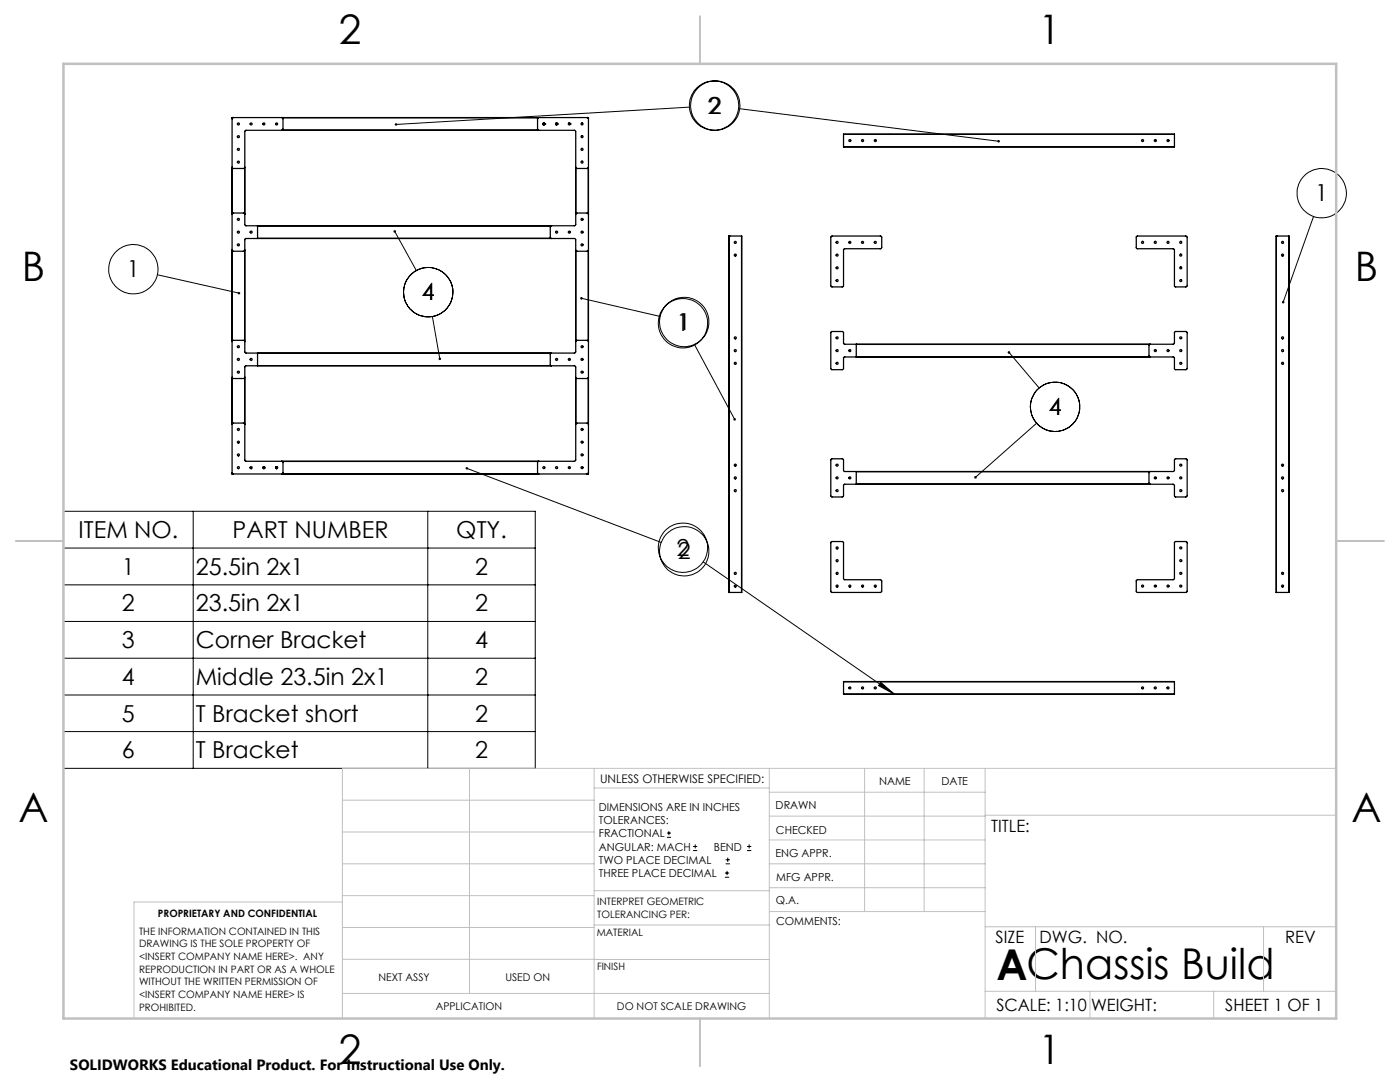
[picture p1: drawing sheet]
<svg xmlns="http://www.w3.org/2000/svg" width="279mm" height="216mm" viewBox="0 0 279 216" stroke-linecap="round" stroke-linejoin="round" font-family="sans-serif">
<g fill="none" stroke="#000" stroke-width=".25">
<path d="M46.3 33.4l.2 .2h2.1l.3-.2M46.3 23.5h.1M46.3 23.5v71.1M46.3 23.5h71.1M46.6 23.5l-.3 .2M49 26h65.7l.2 .2v18.6l-.2 .2h-65.7l-.1-.1v-18.8zM56.2 23.5l.3 .2v2.1l-.3 .2M56.3 23.5h51.1M56.3 26h51.1M107.5 23.5l-.2 .1v2.2l.2 .2M108.6 24.6a.2 .2 0 0 0-.3 .1 .2 .2 0 0 0 .2 .2 .2 .2 0 0 0 .2-.2M108.7 24.7h.1"/>
<path d="M111.2 24.6a.2 .2 0 0 0-.3 .1 .2 .2 0 0 0 .3 .2M111.3 24.7h.1M111.3 24.7v.1M113.5 24.6h.2M113.8 24.7h.1M114.9 33.4l.2 .2h2.1l.2-.2M117.2 23.5l.2 .2M117.4 23.5v71.1M117.4 23.5v.1M117.4 33.5v9.2M168.3 26.8h.1M168.3 29.3h66.1"/>
<path d="M168.3 26.8v2.5M168.3 26.8h66.1M234.4 26.8h.1M234.4 26.8v2.5M46.3 49.9l.2 .2h2.1l.3-.2M46.3 42.8l.2-.3h2.2l.2 .3M49 47.6h65.7l.2 .2v22.4l-.2 .2h-65.7l-.1-.1v-22.6zM51.4 45v2.6M51.4 45.1h58.6M51.4 47.6h58.6M110.1 45l-.3 .2v2.2l.3 .2M114.9 42.8l.1-.3h2.3l.1 .3"/>
<path d="M114.9 49.9l.2 .2h2.1l.2-.2M117.4 50v18.1M145.5 47.1h.1M145.5 47.1h2.5M145.5 47.1v71.1M148 47.1v71.1M165.8 47.2l.2-.1h9.8l.2 .2v2.1l-.2 .2-7.3 .1-.2 .1v7.2l-.2 .3h-2.1l-.2-.2zM226.8 47.2l.1-.1 10 .1v10l-2.3 .1-.2-.2-.1-7.4-7.4-.1-.1-.1zM254.7 47.1h.1M254.7 47.1h2.5M254.7 47.1v71.1M257.2 47.1v71.1"/>
<path d="M46.3 75.3l.2 .2h2.1l.3-.2M46.3 68.2l.2-.3h2.2l.2 .3M49 73h65.7l.2 .2v18.6l-.2 .2h-65.7l-.1-.1v-18.8zM51.4 70.4v2.6M51.4 73h58.6M51.4 70.5h58.6M110.1 70.4l-.3 .2v2.2l.3 .2M114.9 68.2l.1-.3h2.3l.1 .3M114.9 75.3l.2 .2h2.1l.2-.2M117.4 75.4v9.2M165.8 66.3l.2-.2 2.3 .1v2.3l.2 .2h65.7l.2-.2v-2.2l2.3-.2 .2 .3v7.2l-.2 .2-2.2-.1-.1-.1v-2.2l-.2-.2h-65.7l-.2 .2v2.3l-2.3 .1-.2-.2zM170.9 68.7v2.5"/>
<path d="M170.9 71.2h58.5M229.6 68.7l-.3 .1v2.3l.3 .1M46.3 94.3l.3 .3M46.3 84.7l.2-.3h2.2l.2 .3M46.3 94.6h.1M46.3 94.6h71.1M49.9 93.3h.1M49.9 93.3v.1M50.1 93.5h.1M52.5 93.2v.1M52.6 93.1a.19 .19 0 0 1 .2 .2 .19 .19 0 0 1-.2 .2M55 93.4a.2 .2 0 0 1 .1-.3 .2 .2 0 0 1 .3 .2 .2 .2 0 0 1-.2 .2h-.1"/>
<path d="M56.2 92l.3 .3v2l-.3 .3M56.3 94.5h51.1M107.5 92l-.2 .2v2.2l.2 .2M114.9 84.7l.1-.3h2.3l.1 .3M117.4 94.4v.2M117.4 94.3l-.2 .3M165.8 91.7l.2-.2 2.3 .1v2.3l.2 .2h65.7l.2-.2v-2.2l.2-.2h2.1l.2 .3v7.2l-.2 .2-2.2-.1-.1-.1v-2.2l-.2-.2h-65.7l-.2 .2v2.3l-2.3 .1-.2-.2zM170.9 94.1v2.5M170.9 96.6h58.5M229.6 94.1l-.3 .1v2.3l.3 .1M145.5 118.2h.1M145.5 118.2h2.5"/>
<path d="M165.9 108.1h2.2l.2 .2v7.2l.2 .2h7.3l.2 .2-.1 2.2-9.9 .1-.2-.1v-9.9zM226.8 115.8l.1-.1 7.4-.1 .1-7.4 .2-.1h2.3v10l-10 .1-.1-.1zM254.7 118.2h.1M254.7 118.2h2.5M168.3 136h.1M168.3 138.5h66.1M168.3 136v2.5M168.3 136h66.1M234.4 136h.1M234.4 136v2.5"/>
<circle cx="47.6" cy="24.7" r=".2"/>
<circle cx="47.6" cy="27.3" r=".2"/>
<circle cx="47.6" cy="29.8" r=".2"/>
<circle cx="47.6" cy="32.3" r=".2"/>
<circle cx="50.1" cy="24.7" r=".2"/>
<circle cx="52.7" cy="24.7" r=".2"/>
<circle cx="55.2" cy="24.7" r=".2"/>
<circle cx="108.5" cy="24.7" r=".21"/>
<circle cx="111.1" cy="24.7" r=".21"/>
<circle cx="113.6" cy="24.7" r=".21"/>
<circle cx="116.2" cy="29.8" r=".21"/>
<circle cx="116.2" cy="32.3" r=".21"/>
<circle cx="116.2" cy="24.7" r=".21"/>
<circle cx="116.2" cy="27.3" r=".21"/>
<circle cx="169.6" cy="28" r=".19"/>
<circle cx="172.1" cy="28" r=".19"/>
<circle cx="174.7" cy="28" r=".19"/>
<circle cx="228" cy="28" r=".19"/>
<circle cx="230.6" cy="28" r=".19"/>
<circle cx="233.1" cy="28" r=".19"/>
<circle cx="47.6" cy="43.8" r=".2"/>
<circle cx="47.6" cy="46.3" r=".2"/>
<circle cx="47.6" cy="48.9" r=".2"/>
<circle cx="50.1" cy="46.3" r=".2"/>
<circle cx="111.1" cy="46.3" r=".19"/>
<circle cx="113.6" cy="46.3" r=".19"/>
<circle cx="116.2" cy="43.8" r=".19"/>
<circle cx="116.2" cy="46.3" r=".19"/>
<circle cx="116.2" cy="48.9" r=".19"/>
<circle cx="146.7" cy="48.4" r=".21"/>
<circle cx="146.7" cy="50.9" r=".21"/>
<circle cx="167.1" cy="48.4" r=".2"/>
<circle cx="167.1" cy="53.4" r=".2"/>
<circle cx="167.1" cy="50.9" r=".2"/>
<circle cx="167.1" cy="56" r=".2"/>
<circle cx="169.6" cy="48.4" r=".2"/>
<circle cx="172.1" cy="48.4" r=".2"/>
<circle cx="174.7" cy="48.4" r=".2"/>
<circle cx="228" cy="48.4" r=".21"/>
<circle cx="230.6" cy="48.4" r=".21"/>
<circle cx="233.1" cy="48.4" r=".21"/>
<circle cx="235.6" cy="53.4" r=".21"/>
<circle cx="235.6" cy="48.4" r=".21"/>
<circle cx="235.6" cy="50.9" r=".21"/>
<circle cx="235.6" cy="56" r=".21"/>
<circle cx="256" cy="48.4" r=".21"/>
<circle cx="256" cy="50.9" r=".21"/>
<circle cx="47.6" cy="74.3" r=".2"/>
<circle cx="47.6" cy="71.7" r=".2"/>
<circle cx="47.6" cy="69.2" r=".2"/>
<circle cx="50.1" cy="71.7" r=".2"/>
<circle cx="111.1" cy="71.7" r=".19"/>
<circle cx="113.6" cy="71.7" r=".19"/>
<circle cx="116.2" cy="71.7" r=".19"/>
<circle cx="116.2" cy="74.3" r=".19"/>
<circle cx="116.2" cy="69.2" r=".19"/>
<circle cx="146.7" cy="67.4" r=".21"/>
<circle cx="146.7" cy="72.5" r=".21"/>
<circle cx="146.7" cy="70" r=".21"/>
<circle cx="167.1" cy="67.4" r=".2"/>
<circle cx="167.1" cy="70" r=".2"/>
<circle cx="167.1" cy="72.5" r=".2"/>
<circle cx="169.6" cy="70" r=".2"/>
<circle cx="230.6" cy="70" r=".19"/>
<circle cx="233.1" cy="70" r=".19"/>
<circle cx="235.6" cy="67.4" r=".19"/>
<circle cx="235.6" cy="70" r=".19"/>
<circle cx="235.6" cy="72.5" r=".19"/>
<circle cx="256" cy="67.4" r=".21"/>
<circle cx="256" cy="72.5" r=".21"/>
<circle cx="256" cy="70" r=".21"/>
<circle cx="47.6" cy="90.8" r=".2"/>
<circle cx="47.6" cy="85.7" r=".2"/>
<circle cx="47.6" cy="93.3" r=".2"/>
<circle cx="47.6" cy="88.2" r=".2"/>
<circle cx="50.1" cy="93.3" r=".2"/>
<circle cx="52.7" cy="93.3" r=".2"/>
<circle cx="55.2" cy="93.3" r=".2"/>
<circle cx="108.5" cy="93.3" r=".19"/>
<circle cx="111.1" cy="93.3" r=".19"/>
<circle cx="113.6" cy="93.3" r=".19"/>
<circle cx="116.2" cy="93.3" r=".19"/>
<circle cx="116.2" cy="90.8" r=".19"/>
<circle cx="116.2" cy="85.7" r=".19"/>
<circle cx="116.2" cy="88.2" r=".19"/>
<circle cx="146.7" cy="95.4" r=".2"/>
<circle cx="146.7" cy="97.9" r=".2"/>
<circle cx="146.7" cy="92.8" r=".2"/>
<circle cx="167.1" cy="97.9" r=".2"/>
<circle cx="167.1" cy="92.8" r=".2"/>
<circle cx="167.1" cy="95.3" r=".2"/>
<circle cx="169.6" cy="95.3" r=".2"/>
<circle cx="230.6" cy="95.4" r=".19"/>
<circle cx="233.1" cy="95.4" r=".19"/>
<circle cx="235.6" cy="95.4" r=".19"/>
<circle cx="235.6" cy="97.9" r=".19"/>
<circle cx="235.6" cy="92.8" r=".19"/>
<circle cx="256" cy="95.4" r=".2"/>
<circle cx="256" cy="92.8" r=".2"/>
<circle cx="256" cy="97.9" r=".2"/>
<circle cx="146.7" cy="114.4" r=".2"/>
<circle cx="146.7" cy="117" r=".2"/>
<circle cx="167.1" cy="114.4" r=".2"/>
<circle cx="167.1" cy="109.3" r=".2"/>
<circle cx="167.1" cy="117" r=".2"/>
<circle cx="167.1" cy="111.9" r=".2"/>
<circle cx="169.6" cy="117" r=".2"/>
<circle cx="172.1" cy="117" r=".2"/>
<circle cx="174.7" cy="117" r=".2"/>
<circle cx="228" cy="116.9" r=".19"/>
<circle cx="230.6" cy="116.9" r=".19"/>
<circle cx="233.1" cy="116.9" r=".19"/>
<circle cx="235.6" cy="116.9" r=".19"/>
<circle cx="235.6" cy="109.3" r=".19"/>
<circle cx="235.6" cy="114.4" r=".19"/>
<circle cx="235.6" cy="111.9" r=".19"/>
<circle cx="256" cy="114.4" r=".2"/>
<circle cx="256" cy="117" r=".2"/>
<circle cx="169.6" cy="137.3" r=".2"/>
<circle cx="172.1" cy="137.3" r=".2"/>
<circle cx="174.7" cy="137.3" r=".2"/>
<circle cx="228" cy="137.3" r=".2"/>
<circle cx="230.6" cy="137.3" r=".2"/>
<circle cx="233.1" cy="137.3" r=".2"/>
</g>
<g fill="none" stroke="#000" stroke-width=".2">
<path d="M137.6 21.4l-58.6 3.4M147.6 21.7l51.7 6.5M31.4 54.8l16.3 3.7M78.8 46.2l4.3 7.8M116 59.5l15.8 3.6M262.1 43.2l-6 17.1M86.3 63.1l1.5 8.5M138.6 68.8l8 14.9M201.4 70.3l6 7.1M93.2 93.5l38.7 14.7M206.9 84.5l-12.2 10.7M12.7 102h94.1v51.3h-94.1z"/>
<path d="M12.7 109.4h94.1M12.7 116.7h94.1M38.6 102v51.3M85.4 102v51.3M140.3 112.1l38.2 26.4M12.7 124h94.1M12.7 131.3h94.1M12.7 138.7h94.1M175.8 136.2l2.7 2.3-3.2-1.7zM12.7 146h94.1M133.1 167.1h.8M133.1 166.2h.8"/>
<path d="M133.5 165.8v.9M138.3 169.7h.8M138.3 168.9h.8M138.7 168.5v.8M144.7 175h.8M144.7 174.2h.8M144.8 172.4h.9M144.8 171.6h.9M145.1 173.8v.8M145.2 171.1v.9M149.1 169.7h.8M149.1 168.9h.8"/>
<path d="M149.5 168.5v.8"/>
<circle cx="142.5" cy="21.1" r="4.9"/>
<circle cx="142.7" cy="21.1" r="4.9"/>
<circle cx="263.8" cy="38.6" r="4.9"/>
<circle cx="26.6" cy="53.7" r="4.9"/>
<circle cx="85.4" cy="58.3" r="4.9"/>
<circle cx="136.3" cy="64.5" r="4.9"/>
<circle cx="136.6" cy="64.2" r="4.9"/>
<circle cx="210.6" cy="81.2" r="4.9"/>
<circle cx="136.3" cy="109.3" r="4.9"/>
<circle cx="136.6" cy="110" r="4.9"/>
</g>
<g fill="none" stroke="#c0c0c0" stroke-width=".2">
<path d="M68.3 159.7h50.3M93.7 153.3v44.9M118.6 153.3v49.9M118.6 157.2h34.9M153.5 153.3v49.9M153.5 158.1h43.1M172.5 153.3v28.6M184.4 153.3v28.6M196.6 153.3v49.9M266.7 153.3h-198.4v49.9M68.3 178.7h50.3M68.3 172.4h50.3"/>
<path d="M68.3 166h50.3M68.3 180h-41.6v23.2M118.6 177.7h35M153.5 167.6h43.1M153.5 162.8h43.1M153.5 172.4h43.1M153.5 177.1h43.1M196.6 162.7h70.1M68.3 198.2h85.2M68.3 191.4l85.2 .1M68.3 185.1h50.3M118.6 184.6h35"/>
<path d="M153.6 181.9h43M196.6 197.8h70.1M196.6 184.9h70.1M206.7 184.9v12.9M217.5 197.8v5.4M242.2 197.8v5.4M252.2 184.9v12.9"/>
</g>
<path d="M139.7 3.2v9.5M3.1 107.9h9.6M266.7 107.9h9.5M139.7 203.2v9.6" fill="none" stroke="#c0c0c0" stroke-width=".25"/>
<path d="M12.7 12.7h254v190.5h-254z" fill="none" stroke="#c0c0c0" stroke-width=".5"/>
<path d="M115.9 59.3l-.1 .2h.2h-.2a.27 .27 0 0 0 .3 .3 .27 .27 0 0 0 .2-.4 .27 .27 0 0 0-.4-.1zM92.9 93.3a.26 .26 0 0 0 .2 .4 .26 .26 0 0 0 .3-.3 .26 .26 0 0 0-.4-.2l-.1 .1 .3 .2zM78.8 24.7v.2l.2-.1-.2 .1a.27 .27 0 0 0 .3 .2 .27 .27 0 0 0 .2-.4 .27 .27 0 0 0-.5 0zM47.5 58.3a.26 .26 0 0 0 .1 .4 .26 .26 0 0 0 .3-.1l-.2-.1 .2 .1v-.3zM78.6 46a.26 .26 0 0 0 .2 .4 .26 .26 0 0 0 .3-.3 .26 .26 0 0 0-.4-.2l.1 .3zM87.6 71.4v.1a.25 .25 0 0 0 0 .2 .25 .25 0 0 0 .2 .2v-.3v.3a.25 .25 0 0 0 .2-.4 .25 .25 0 0 0-.4-.1zM146.4 83.5a.25 .25 0 0 0 0 .3 .25 .25 0 0 0 .4 .1l-.2-.2 .2 .1a.25 .25 0 0 0 0-.3 .25 .25 0 0 0-.4 0zM175.8 136.2l2.7 2.3-3.2-1.7zM199.1 28a.26 .26 0 0 0 .1 .4 .26 .26 0 0 0 .4-.2h-.3h.3l-.2-.3zM255.9 60.1l-.1 .3 .2 .1 .1-.2v.2a.25 .25 0 0 0 .2-.3 .25 .25 0 0 0-.4-.1zM201.2 70.2a.25 .25 0 0 0 .1 .4 .25 .25 0 0 0 .3-.3 .25 .25 0 0 0-.4-.2l.2 .2zM194.5 95v.4l.2-.1-.2 .1a.25 .25 0 0 0 .3 0 .25 .25 0 0 0 .1-.3 .25 .25 0 0 0-.4-.1z" fill="#000"/>
<text font-size="8.5" x="198.9" y="195.5">AChassis Build</text>
<g font-size="8.1">
<text x="67.6" y="8.9">2</text>
<text x="207.3" y="8.9">1</text>
<text x="4.4" y="56.2">B</text>
<text x="270.4" y="56.2">B</text>
<text x="3.7" y="164.1">A</text>
<text x="269.7" y="164.1">A</text>
<text x="67.6" y="212.4">2</text>
<text x="207.3" y="212.4">1</text>
</g>
<g font-size="4.7">
<text x="141.2" y="22.7">2</text>
<text x="262.5" y="40.2">1</text>
<text x="25.3" y="55.4">1</text>
<text x="84.2" y="59.9">4</text>
<text x="135" y="66.1">1</text>
<text x="209.3" y="82.8">4</text>
<text x="15.7" y="107.4">ITEM NO.</text>
<text x="46.4" y="107.4">PART NUMBER</text>
<text x="91.1" y="107.4">QTY.</text>
<text x="135" y="110.9">2</text>
<text x="135.3" y="111.6">2</text>
<text x="24.3" y="114.7">1</text>
<text x="39.1" y="114.7">25.5in 2x1</text>
<text x="94.8" y="114.7">2</text>
<text x="24.3" y="122">2</text>
<text x="39.1" y="122">23.5in 2x1</text>
<text x="94.8" y="122">2</text>
<text x="24.3" y="129.3">3</text>
<text x="39.1" y="129.3">Corner Bracket</text>
<text x="94.8" y="129.3">4</text>
<text x="24.3" y="136.7">4</text>
<text x="39.1" y="136.7">Middle 23.5in 2x1</text>
<text x="94.8" y="136.7">2</text>
<text x="24.3" y="144">5</text>
<text x="39.1" y="144">T Bracket short</text>
<text x="94.8" y="144">2</text>
<text x="24.3" y="151.3">6</text>
<text x="39.1" y="151.3">T Bracket</text>
<text x="94.8" y="151.3">2</text>
</g>
<g font-size="3.4">
<text x="197.8" y="166">TITLE:</text>
<text x="198.7" y="188.1">SIZE</text>
<text x="207.5" y="188.1">DWG. NO.</text>
<text x="256.5" y="188.2">REV</text>
<text x="198.8" y="201.7">SCALE: 1:10</text>
<text x="217.7" y="201.8">WEIGHT:</text>
<text x="244.5" y="201.7">SHEET 1 OF 1</text>
</g>
<text font-size="3" x="14" y="213.5">SOLIDWORKS Educational Product. For Instructional Use Only.</text>
<text font-size="2.4" x="119.8" y="156.2">UNLESS OTHERWISE SPECIFIED:</text>
<g font-size="2.2">
<text x="119.5" y="161.8">DIMENSIONS ARE IN INCHES</text>
<text x="154.8" y="161.4">DRAWN</text>
<text x="175.4" y="156.6">NAME</text>
<text x="187.9" y="156.7">DATE</text>
<text x="119.5" y="164.4">TOLERANCES:</text>
<text x="119.5" y="167.1">FRACTIONAL</text>
<text x="154.9" y="166.3">CHECKED</text>
<text x="119.5" y="169.7">ANGULAR: MACH</text>
<text x="119.5" y="172.4">TWO PLACE DECIMAL</text>
<text x="142.5" y="169.7">BEND</text>
<text x="154.8" y="171">ENG APPR.</text>
<text x="119.5" y="175">THREE PLACE DECIMAL</text>
<text x="154.9" y="175.7">MFG APPR.</text>
<text x="154.9" y="180.4">Q.A.</text>
<text x="154.9" y="184.6">COMMENTS:</text>
</g>
<g font-size="2.1">
<text x="75.5" y="195.7">NEXT ASSY</text>
<text x="100.9" y="195.7">USED ON</text>
<text x="86.9" y="201.5">APPLICATION</text>
<text x="123.1" y="201.6">DO NOT SCALE DRAWING</text>
</g>
<g font-size="2">
<text x="31.5" y="182.9">PROPRIETARY AND CONFIDENTIAL</text>
<text x="119.2" y="180.6">INTERPRET GEOMETRIC</text>
<text x="119.2" y="183.1">TOLERANCING PER:</text>
<text x="27.8" y="186.5">THE INFORMATION CONTAINED IN THIS</text>
<text x="27.8" y="189">DRAWING IS THE SOLE PROPERTY OF</text>
<text x="27.8" y="191.6">&lt;INSERT COMPANY NAME HERE&gt;. ANY</text>
<text x="119.1" y="186.7">MATERIAL</text>
<text x="27.8" y="194.1">REPRODUCTION IN PART OR AS A WHOLE</text>
<text x="27.8" y="196.6">WITHOUT THE WRITTEN PERMISSION OF</text>
<text x="119.1" y="193.5">FINISH</text>
<text x="27.8" y="199.1">&lt;INSERT COMPANY NAME HERE&gt; IS</text>
<text x="27.8" y="201.7">PROHIBITED.</text>
</g>
</svg>
